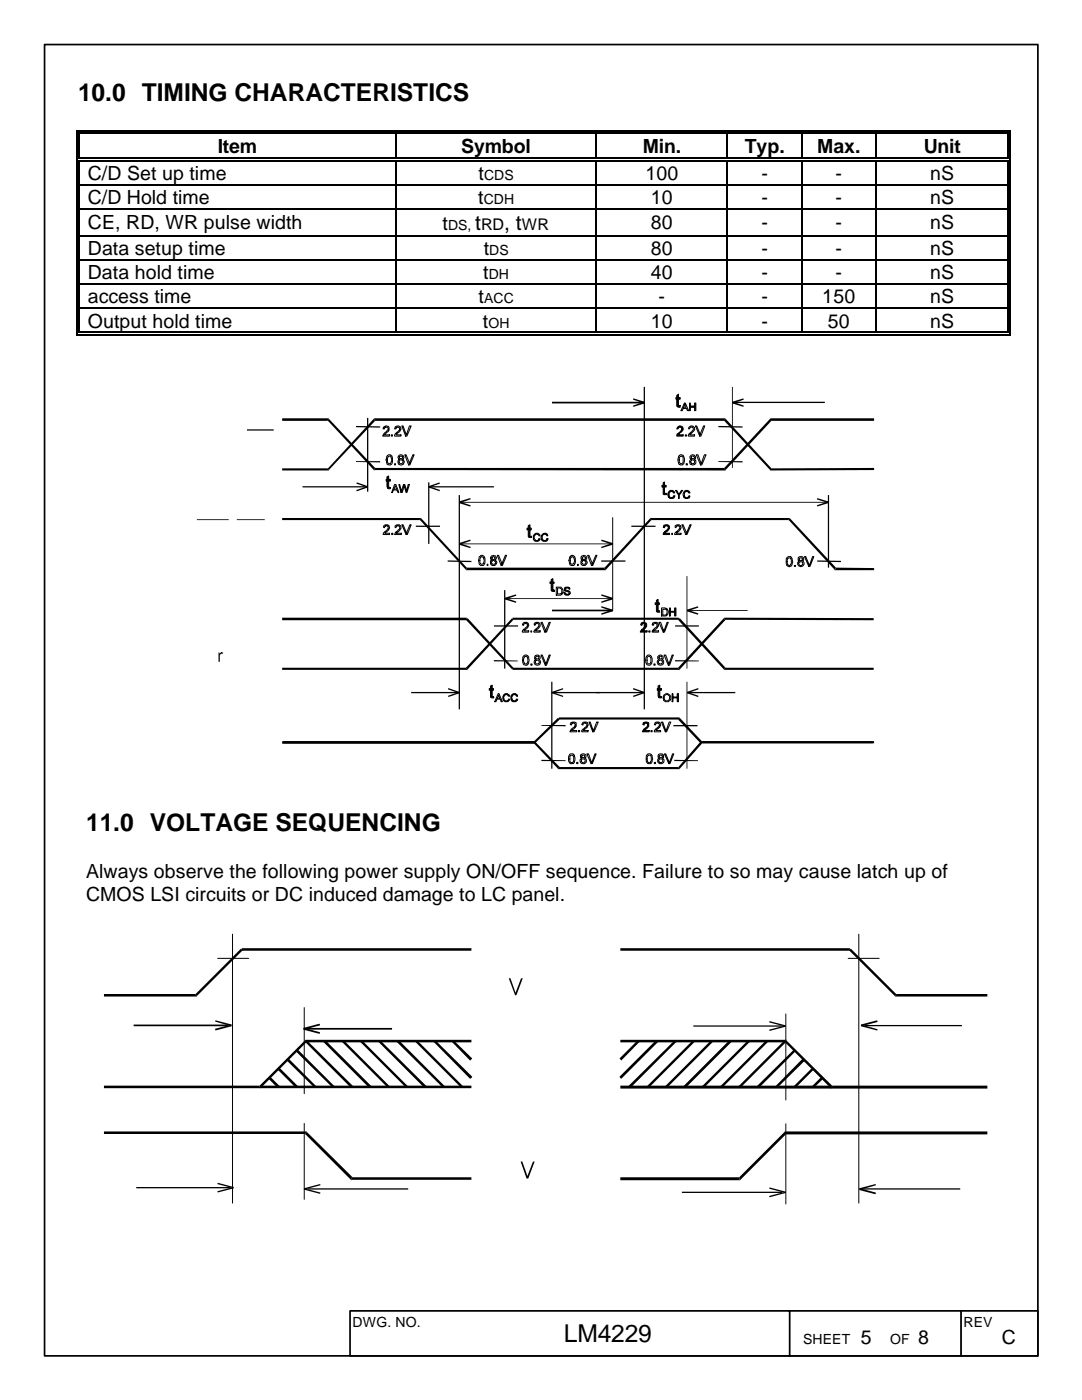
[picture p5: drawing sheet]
<svg xmlns="http://www.w3.org/2000/svg" width="216mm" height="279mm" viewBox="0 0 216 279" stroke-linecap="round" stroke-linejoin="round" font-family="sans-serif">
<path d="M8.9 8.9h198.2v261.7h-198.2z" fill="#fff" stroke="#000" stroke-width=".34"/>
<path d="M69.8 261.6h122" fill="none" stroke="#000" stroke-width=".34"/>
<g fill="#fff" stroke="#000" stroke-width=".34">
<path d="M86.4 262.9h58.5v6.4h-58.5z"/>
<path d="M157.5 261.6h34.4v9h-34.4z"/>
<path d="M69.8 261.6h87.8v9h-87.8z"/>
</g>
<path d="M86.4 262.9h69.8v6.3h-69.8z" fill="#fff"/>
<path d="M191.8 261.6h15.2" fill="none" stroke="#000" stroke-width=".34"/>
<path d="M191.8 261.6h15.3v9h-15.3z" fill="#fff" stroke="#000" stroke-width=".34"/>
<g fill="#fff">
<path d="M198.1 264.2h6.4v5.6h-6.4z"/>
<path d="M15.2 15.2h185.5v57.4h-185.5z"/>
</g>
<g fill="#000">
<path d="M15.2 26h.2v.8h-.2zM15.2 26h.7v.2h-.7zM15.2 31.5h.2v.8h-.2zM15.2 36.8h.2v.3h-.2zM15.7 26.5h.2v.3h-.2zM15.7 31.5h.2v.3h-.2zM15.7 32h.2v.3h-.2zM15.7 36.8h.2v.3h-.2zM78.9 26h.8v.2h-.8zM78.9 26.5h.8v.3h-.8zM78.9 31.5h.8v.3h-.8zM78.9 32h.8v.3h-.8z"/>
<path d="M78.9 36.8h.3v.3h-.3zM118.7 26h.8v.2h-.8zM118.7 26.5h.8v.3h-.8zM118.7 31.5h.8v.3h-.8zM118.7 32h.8v.3h-.8zM118.7 36.8h.3v.3h-.3zM145 26h.8v.2h-.8zM145 26.5h.8v.3h-.8zM145 31.5h.8v.3h-.8zM145 32h.8v.3h-.8zM145 36.8h.3v.3h-.3zM159.9 26h.7v.2h-.7z"/>
<path d="M159.9 26.5h.7v.3h-.7zM159.9 31.5h.7v.3h-.7zM159.9 32h.7v.3h-.7zM159.9 36.8h.2v.3h-.2zM174.6 26h.7v.2h-.7zM174.6 26.5h.7v.3h-.7zM174.6 31.5h.7v.3h-.7zM174.6 32h.7v.3h-.7zM174.6 36.8h.2v.3h-.2zM200.9 26h.8v.2h-.8zM200.9 26.5h.3v.3h-.3zM200.9 31.5h.3v.3h-.3z"/>
<path d="M200.9 32h.3v.3h-.3zM200.9 36.8h.3v.3h-.3zM201.4 26h.3v.8h-.3zM201.4 31.5h.3v.8h-.3zM201.4 36.8h.3v.3h-.3zM15.2 41.7h.2v.2h-.2zM15.2 46.9h.2v.3h-.2zM15.2 51.7h.2v.3h-.2zM15.2 56.6h.2v.2h-.2zM15.7 41.7h.2v.2h-.2zM15.7 46.9h.2v.3h-.2zM15.7 51.7h.2v.3h-.2z"/>
<path d="M15.7 56.6h.2v.2h-.2zM78.9 41.7h.3v.2h-.3zM78.9 46.9h.3v.3h-.3zM78.9 51.7h.3v.3h-.3zM78.9 56.6h.3v.2h-.3zM118.7 41.7h.3v.2h-.3zM118.7 46.9h.3v.3h-.3zM118.7 51.7h.3v.3h-.3zM118.7 56.6h.3v.2h-.3zM145 41.7h.3v.2h-.3zM145 46.9h.3v.3h-.3zM145 51.7h.3v.3h-.3z"/>
<path d="M145 56.6h.3v.2h-.3zM159.9 41.7h.2v.2h-.2zM159.9 46.9h.2v.3h-.2zM159.9 51.7h.2v.3h-.2zM159.9 56.6h.2v.2h-.2zM174.6 41.7h.2v.2h-.2zM174.6 46.9h.2v.3h-.2zM174.6 51.7h.2v.3h-.2zM174.6 56.6h.2v.2h-.2zM200.9 41.7h.3v.2h-.3zM200.9 46.9h.3v.3h-.3zM200.9 51.7h.3v.3h-.3z"/>
<path d="M200.9 56.6h.3v.2h-.3zM201.4 41.7h.3v.2h-.3zM201.4 46.9h.3v.3h-.3zM201.4 51.7h.3v.3h-.3zM201.4 56.6h.3v.2h-.3zM15.2 61.4h.2v.2h-.2zM15.2 66.2h.2v.8h-.2zM15.2 66.7h.7v.3h-.7zM15.7 61.4h.2v.2h-.2zM15.7 66.2h.2v.3h-.2zM78.9 61.4h.3v.2h-.3zM78.9 66.2h.8v.3h-.8z"/>
<path d="M78.9 66.7h.8v.3h-.8zM118.7 61.4h.3v.2h-.3zM118.7 66.2h.8v.3h-.8zM118.7 66.7h.8v.3h-.8zM145 61.4h.3v.2h-.3zM145 66.2h.8v.3h-.8zM145 66.7h.8v.3h-.8zM159.9 61.4h.2v.2h-.2zM159.9 66.2h.7v.3h-.7zM159.9 66.7h.7v.3h-.7zM174.6 61.4h.2v.2h-.2zM174.6 66.2h.7v.3h-.7z"/>
<path d="M174.6 66.7h.7v.3h-.7zM200.9 61.4h.3v.2h-.3zM200.9 66.7h.8v.3h-.8zM200.9 66.2h.3v.3h-.3zM201.4 61.4h.3v.2h-.3zM201.4 66.2h.3v.8h-.3z"/>
</g>
<g fill="none" stroke="#000" stroke-width=".25">
<path d="M15.3 26.8v4.7M15.3 32.3v4.5M15.3 37.1v4.6M15.8 26.8v4.7M15.8 32.3v4.5M15.8 37.1v4.6M15.9 26.1h63M15.9 26.6h63M15.9 31.6h63M15.9 32.1h63M15.9 37h63M79 26.8v4.7"/>
<path d="M79 32.3v4.5M79 37.1v4.6M79.2 37h39.5M79.7 26.1h39M79.7 26.6h39M79.7 31.6h39M79.7 32.1h39M118.8 26.8v4.7M118.8 32.3v4.5M118.8 37.1v4.6M119 37h26M119.5 26.1h25.5"/>
<path d="M119.5 26.6h25.5M119.5 31.6h25.5M119.5 32.1h25.5M145.2 26.8v4.7M145.2 32.3v4.5M145.2 37.1v4.6M145.3 37h14.6M145.8 26.1h14.1M145.8 26.6h14.1M145.8 31.6h14.1M145.8 32.1h14.1M160 26.8v4.7"/>
<path d="M160 32.3v4.5M160 37.1v4.6M160.1 37h14.5M160.6 26.1h14M160.6 26.6h14M160.6 31.6h14M160.6 32.1h14M174.7 26.8v4.7M174.7 32.3v4.5M174.7 37.1v4.6M174.8 37h26.1M175.3 26.1h25.6"/>
<path d="M175.3 26.6h25.6M175.3 31.6h25.6M175.3 32.1h25.6M201 26.8v4.7M201 32.3v4.5M201 37.1v4.6M201.5 26.8v4.7M201.5 32.3v4.5M201.5 37.1v4.6M15.3 41.9v5M15.3 47.2v4.5M15.3 52v4.6"/>
<path d="M15.3 56.8v4.6M15.8 41.9v5M15.8 47.2v4.5M15.8 52v4.6M15.8 56.8v4.6M15.9 41.8h63M15.9 47h63M15.9 51.9h63M15.9 56.7h63M79 41.9v5M79 47.2v4.5M79 52v4.6"/>
<path d="M79 56.8v4.6M79.2 41.8h39.5M79.2 47h39.5M79.2 51.9h39.5M79.2 56.7h39.5M118.8 41.9v5M118.8 47.2v4.5M118.8 52v4.6M118.8 56.8v4.6M119 41.8h26M119 47h26M119 51.9h26"/>
<path d="M119 56.7h26M145.2 41.9v5M145.2 47.2v4.5M145.2 52v4.6M145.2 56.8v4.6M145.3 41.8h14.6M145.3 47h14.6M145.3 51.9h14.6M145.3 56.7h14.6M160 41.9v5M160 47.2v4.5M160 52v4.6"/>
<path d="M160 56.8v4.6M160.1 41.8h14.5M160.1 47h14.5M160.1 51.9h14.5M160.1 56.7h14.5M174.7 41.9v5M174.7 47.2v4.5M174.7 52v4.6M174.7 56.8v4.6M174.8 41.8h26.1M174.8 47h26.1M174.8 51.9h26.1"/>
<path d="M174.8 56.7h26.1M201 41.9v5M201 47.2v4.5M201 52v4.6M201 56.8v4.6M201.5 41.9v5M201.5 47.2v4.5M201.5 52v4.6M201.5 56.8v4.6M15.3 61.6v4.6M15.8 61.6v4.6M15.9 61.5h63"/>
<path d="M15.9 66.3h63M15.9 66.8h63M79 61.6v4.6M79.2 61.5h39.5M79.7 66.3h39M79.7 66.8h39M118.8 61.6v4.6M119 61.5h26M119.5 66.3h25.5M119.5 66.8h25.5M145.2 61.6v4.6M145.3 61.5h14.6"/>
<path d="M145.8 66.3h14.1M145.8 66.8h14.1M160 61.6v4.6M160.1 61.5h14.5M160.6 66.3h14M160.6 66.8h14M174.7 61.6v4.6M174.8 61.5h26.1M175.3 66.3h25.6M175.3 66.8h25.6M201 61.6v4.6M201.5 61.6v4.6"/>
</g>
<g fill="#fff">
<path d="M182.9 264.2h5.1v5h-5.1z"/>
<path d="M171.4 264.2h5.1v5h-5.1z"/>
</g>
<g fill="#000">
<path d="M49.3 85.7h5.3v.2h-5.3zM60.4 97h12.9v.3h-12.9zM56.3 93.5h9.1v.1l.2 .3h-9.3zM56.3 83.5l9.3 .1-.2-.1h.2l-.2 .4v.1h-9.1zM73.2 83.4h.3v14.7h-.3zM65.6 83.6l9.3 9.9-.1-.1v.4h-.2h.2h-.2l-9.2-9.9zM74.6 83.5h.2v.5l.1-.1-9.3 9.9-.2-.2 9.4-10.1zM71 85l4.9 .1v.2h-4.9zM71 92h4.9v.3l-4.9-.1zM85.5 97h13.1v.3h-13.1zM110.2 80.2h18.3v.3h-18.3zM74.8 93.4h69.8l-.2 .1 .4 .3h-70z"/>
<path d="M74.8 83.5l70 .1-.2-.1 .2 .1-.4 .3 .2 .1h-69.8zM146 77.2h.2v16.2h-.2zM143.3 92h4.9v.3l-4.9-.1zM143.3 85l4.9 .1v.2h-4.9zM153.7 83.6l.1-.1v.5l.2-.1-9.2 9.9-.4-.3 9.4-10zM144.8 83.6l9.2 10-.2-.1v.4l-9.4-10zM146.1 80.2h18.5v.2h-18.5zM153.8 83.5h20.6v.5h-20.6zM153.8 93.5l20.6-.1v.4l-20.6 .1zM39.3 103.6h6.3v.2h-6.3zM47.2 103.6h5.6v.2h-5.6zM56.3 103.4l27.8 .1-.2-.1 .2 .1-.4 .2 .2 .1h-27.6z"/>
<path d="M85.4 96.3h.3v12.2h-.3zM83 104.9h4.8v.3h-4.8zM83.7 103.7l.4-.2 9.1 9.9-.2-.1v.5zM89.3 111.8l4.8 .1v.3l-4.8-.1zM93 113.3h27.7l-.1 .1 .3 .3-27.9 .1zM91.7 108.5h30.6v.1h-30.6zM100.8 119.4h21.5v.1h-21.5zM120 111.8h4.8v.3h-4.8zM129.7 103.5l.2-.1v.4l.1-.1-9.1 10-.3-.3 9.3-10zM126 104.9h4.8v.3h-4.8zM129.9 103.4l27.7 .1-.1-.1 .1 .1-.3 .2 .2 .1h-27.6zM165.2 98.8h.2v14.5h-.2z"/>
<path d="M91.7 100.2h73.6v.1h-73.6zM157.3 103.7l.3-.2 9.3 9.9-.2-.1v.5h-.2h.2zM163.1 111.8l4.7 .1v.3l-4.7-.1zM166.7 113.3l7.7 .1v.4h-7.7zM56.3 123.3h36.8v.5h-36.8zM82 138.1h9.7v.2h-9.7zM56.3 133.3h36.8h-.1l.3 .3-37 .1zM93.3 123.4l9.1 9.9-.2 .3-9.2-9.9zM100.6 117.8h.2v15.6h-.2zM102.2 123.4l.2 .3-9.1 9.9-.3-.3zM98.6 131.7l4.7 .1v.2h-4.7zM98.6 124.8h4.8v.3h-4.8z"/>
<path d="M110.2 121.7h12.1v.3h-12.1zM119 138.1h9.5v.2h-9.5zM110.2 138.1h9.5v.2h-9.5zM102.3 133.3h33.2h-.2l.3 .3-33.3 .1zM102.3 123.3h33.2v.4h-33.2zM137 115h.2v18.4h-.2zM134.7 124.8h4.7v.3h-4.7zM134.7 131.7l4.7 .1v.2h-4.7zM144.4 123.4l.2-.1v.4h.2l-9.2 9.9-.3-.3 9.3-10zM135.3 123.7l.3-.3 9.2 9.9h-.2v.4zM137.1 138.1h9.6v.2h-9.6zM137.1 121.8h12.1v.1h-12.1z"/>
<path d="M144.6 123.3l29.7 .1v.4l-29.7-.1zM144.6 133.3h29.7v.4h-29.7zM91.5 98.8h.3v42.8h-.3zM56.3 147.9h50.4l-.2 .1 .3 .4h-50.5zM56.6 147.9l50.2 .1-.1-.1 .1 .1-.3 .3h.2h-50.1zM110 136.1h.2v17.3h-.2zM106.8 148l4.9 5.1h-.2v.4l-5-5.2zM106.5 148l4.8-4.7 .4 .3-4.9 4.7zM108 144.7h4.9v.2h-4.9zM108 151.6l4.9 .1v.2h-4.9zM128.4 77.2h.3v64.4h-.3zM111.5 153.1h24l-.2 .1 .3 .2-24.1 .1z"/>
<path d="M111.5 143.2l24.1 .1-.1-.1 .1 .1-.3 .3h.2h-24zM137 136.1h.2v17.3h-.2zM134.4 144.7h4.8v.2h-4.8zM134.5 151.6l4.8 .1v.2h-4.8zM139.8 148l.2-.1v.4h.1l-4.5 5.1-.3-.2 4.7-5.3zM135.3 143.6l.3-.3 4.5 4.7-.1-.1v.4h-.2h.2h-.2zM140 147.9h34.2v.4h-34.2zM140 147.9h34.4v.4h-34.4zM20.7 198.4h18.4l-.2 .1 .4 .3-18.6 .1zM38.9 198.5l9.2-9.2 .3 .4-9.1 9.1zM48.3 189.2h45.8v.5h-45.8zM123.8 189.2h45.8v.5h-45.8z"/>
<path d="M169.4 189.7l.4-.4 9.1 9.2-.3 .3zM178.7 198.4h18.3v.5h-18.4l.3-.4zM26.7 204.5h18.8v.3h-18.8zM20.7 216.7h31.2h-.2l.4 .4-31.4 .1zM53.9 214.9l1.9 1.8-.4 .4-1.8-1.8zM55.4 213.4l.4-.3 3.6 3.6-.4 .4zM60.9 207.6l.1-.1v.5l.2-.1-9.1 9.2-.4-.4 9.3-9.2zM57.6 211.2l5.5 5.5-.4 .4-5.5-5.4zM59 209.8l.4-.3 7.3 7.2-.3 .4zM60.9 207.9l.3-.3 9.2 9.1-.4 .4zM64.5 207.9l.4-.3 9.2 9.1-.4 .4zM68.6 207.6l9.1 9.1-.3 .4-9.2-9.2z"/>
<path d="M61.2 205.1h17v.4h-17zM71.9 207.9l.3-.3 9.2 9.1-.4 .4zM75.9 207.6l9.2 9.1-.4 .4-9.2-9.2zM79.2 207.9l.4-.3 9.1 9.1-.3 .4zM83.2 207.6l9.2 9.1-.4 .4-9.1-9.2zM61 207.5h33.1v.5h-33.1zM51.9 216.7h42.2v.5h-42.2zM86.5 207.9l.4-.3 7.3 7.3-.1 .2-.3 .2zM90.5 207.6l3.7 3.6-.4 .5-3.6-3.8zM123.8 207.5h32.9v.5h-32.9zM123.8 216.7h42.1v.6h-42.1zM123.6 214.9l7.3-7.3 .4 .3-7.3 7.4z"/>
<path d="M123.6 211.2l3.7-3.6 .3 .3-3.6 3.8zM125.4 216.7l9.2-9.1 .4 .3-9.2 9.2zM129.1 216.7l9.2-9.1 .3 .3-9.1 9.2zM141.9 207.6l.3 .3-9.1 9.2-.3-.4zM145.5 207.6l.5 .3-9.2 9.2-.2-.2-.2-.2zM138.3 204.6h17.7v.3h-17.7zM149.3 207.6l.3 .3-9.1 9.2-.4-.4zM143.8 216.7l9.1-9.1 .3 .3-9.1 9.2zM147.4 216.7l9.1-9.1 .4 .3-9.2 9.2zM151 216.7l7.4-7.2 .3 .3-7.2 7.3zM160.2 211.2l.4 .5-5.5 5.4-.3-.4zM156.7 207.5h.2h-.2l9.4 9.2-.4 .4-9.2-9.2 .2 .1z"/>
<path d="M162.1 213.1l.3 .3-3.7 3.7-.3-.4zM162.1 216.7l1.8-1.8 .4 .4-1.9 1.8zM165.9 216.7h31.1v.6h-31.1l-.2-.2 .2 .2-.2-.2 .4-.4zM172.6 204.6h19.3v.2h-19.3zM27.2 236.9h18.8v.3h-18.8zM20.7 225.8l40.5 .1-.2-.1h.2l-.3 .5h.1h-40.3zM61.2 225.9l9.2 9.1-.2-.1v.6h-.2h.2h-.2l-9.1-9.2zM61.4 237.2h20v.2h-20zM70.2 234.9h23.9v.6h-23.9zM123.8 234.9h23.8v.6h-23.8zM136.1 237.8h19.9v.3h-19.9zM147.4 235l9.1-9.1 .4 .4-9.2 9.2h-.1h.1h-.1v-.6z"/>
<path d="M156.6 225.8l-.1 .1 40.5-.1v.6h-40.3l.2-.1-.4-.4zM172.2 237.2h19.4v.2h-19.4z"/>
</g>
<g fill="none" stroke="#000" stroke-width=".2">
<path d="M135 78.9l.4-.2v.6h.3v.4h-.3v1.2h.3v.4l-.6-.1-.1-.2v-1.3h-.1zM76.5 85.3a.64 .64 0 0 1 1.1 0v.7l-.9 .8h1v.2h-1.3l.1-.4 1-.9-.3-.4h-.3l-.2 .3h-.2zM77.2 95.2l.4-.2v.7h.3v.3h-.3v1.2l.3 .1v.2h-.6l-.1-1.5h-.2zM77.2 91l.4-.2a.74 .74 0 0 1 .7 .6v.8a.61 .61 0 0 1-.7 .6 .61 .61 0 0 1-.5-.8l-.1-.4zM77.4 91.2l.2-.2a.93 .93 0 0 1 .3 1.5h-.3l-.3-.2zM78.1 86.8h.2v.2h-.2zM78.7 92.5h.2v.3h-.2zM78.7 96.7h.3l.6 1.6h-.2l-.2-.5h-.7l-.2 .5h-.2zM78.8 96.9l.4 .7h-.6zM78.8 85.3a.63 .63 0 0 1 .9-.3 .63 .63 0 0 1 .2 .9l-.8 .9h.9v.2h-1.3l.1-.4 1-.8-.1-.5a.43 .43 0 0 0-.7 .3h-.3zM79.5 91a.54 .54 0 0 1 .9-.2 .54 .54 0 0 1-.1 .9l.2 .1a.71 .71 0 0 1-.3 1l-.7-.2-.1-.7 .2-.2h.2a.51 .51 0 0 1-.3-.7zM79.6 96.7h.2l.3 1.3 .4-1.3h.3l.3 1.3 .3-1.3h.3l-.5 1.6h-.2l-.3-1.4-.4 1.4h-.3z"/>
<path d="M79.7 91.2l.1-.2h.4l.1 .4-.5 .1-.1-.1zM79.8 91.8h.4l.2 .2v.4l-.2 .1h-.4l-.1-.1-.1-.3zM80.2 85h.2l.7 1.8 .6-1.8h.3l-.8 2h-.3zM80.8 90.8h.2l.7 1.7 .7-1.7h.2l-.8 2h-.3zM132.3 96.4l.3-.2v.7h.3v.3h-.3v1.2l.3 .1 .1 .2-.7-.1v-1.4h-.2v-.3h.2zM133.4 98.1l.4-.2h.4l.4 .4-.2 .1a.42 .42 0 0 0-.7-.2l-.2 .2v.7l.3 .2h.3l.4-.3h.2l-.2 .4-.8 .1-.4-.3v-.7zM134.8 97.9h.2l.5 .7 .5-.7h.2l-.6 .9v.7h-.2v-.7zM135.1 85.3l.3-.2a.61 .61 0 0 1 .8 .1 .61 .61 0 0 1 0 .7l-.8 .9h.9v.2h-1.3l.1-.4 .5-.3a.8 .8 0 0 0 .4-1 .43 .43 0 0 0-.7 .3h-.3zM135.5 90.9a.66 .66 0 0 1 1 .3l.1 .9a.64 .64 0 0 1-.7 .7 .64 .64 0 0 1-.6-.7zM135.6 91.2l.4-.2 .3 .3v1l-.2 .2h-.3l-.2-.2zM136.5 98.1l.3-.2h.4l.5 .4-.3 .1a.39 .39 0 0 0-.3-.4 .39 .39 0 0 0-.4 .3l-.1 .8 .2 .2h.4l.5-.3-.2 .4-.8 .1-.3-.3-.1-.7zM136.6 80.4h.1l.7 1.6h-.2l-.2-.5h-.7l-.2 .5h-.2z"/>
<path d="M136.7 80.6l.2 .7h-.5zM136.7 86.8h.3v.2h-.3zM136.9 92.5h.3v.3h-.3zM137.4 85.3l.4-.3h.4l.4 .3a1.21 1.21 0 0 1-.8 1.2l-.1 .3h.9v.2h-1.3l.2-.5 .8-.7v-.4l-.1-.1h-.4l-.2 .3h-.2zM137.6 80.4h.2v.6h.8v-.6h.3v1.6h-.3v-.7h-.8v.7h-.2zM137.7 91.1l.4-.3h.5l.2 .3v.4l-.3 .2 .4 .2v.5a.66 .66 0 0 1-1.1 .3 .66 .66 0 0 1 .1-1.1l-.2-.2zM137.9 91.1a.43 .43 0 0 1 .7 .3l-.2 .1h-.4zM137.9 91.9l.4-.1 .3 .1v.5l-.2 .1h-.4l-.2-.2zM138.8 85h.2l.7 1.8 .7-1.8h.2l-.7 2h-.3zM138.9 90.8h.4l.7 1.7 .5-1.7h.4l-.9 2h-.2zM76.7 104.8l.7-.1a.63 .63 0 0 1 .2 1l-.8 .7h.9v.3h-1.2v-.4l.9-.8a.38 .38 0 0 0-.1-.4 .38 .38 0 0 0-.4-.1l-.2 .3-.2-.1zM78.1 106.4h.3v.3h-.3z"/>
<path d="M79 104.8l.7-.1 .2 .2 .1 .6-.9 .9h1v.3h-1.4l.2-.4 .9-.8v-.4a.42 .42 0 0 0-.5-.2 .42 .42 0 0 0-.3 .4l-.2-.1zM80.2 104.7h.2l.7 1.8 .7-1.8h.2l-.7 2h-.3zM95.8 110.9h.1a.59 .59 0 0 1 .9 .5v1l-.2 .3-.2 .2h-.5l-.2-.3a1.8 1.8 0 0 1 0-1.5zM95.8 111.3a.38 .38 0 0 1 .4-.2 .38 .38 0 0 1 .3 .2v.9a.42 .42 0 0 1-.2 .4 .42 .42 0 0 1-.5-.1zM97.2 112.6h.2v.3h-.2zM98 111.1a.66 .66 0 0 1 1.1 .3l-.4 .4a.59 .59 0 0 1 .4 .7l-.4 .4h-.5l-.2-.2-.1-.8 .3-.1a.43 .43 0 0 1-.2-.7zM98.1 111.3a.41 .41 0 0 1 .7 0v.2a.37 .37 0 0 1-.4 .2 .37 .37 0 0 1-.3-.4zM98.1 112a.45 .45 0 0 1 .8 .1v.3l-.2 .2h-.5l-.2-.2zM99.2 110.8h.3l.7 1.8 .6-1.8h.3l-.9 2.1h-.2zM105.4 104.9l.3-.2v.7h.3v.3h-.3v1.2l.3 .1 .1 .3h-.5l-.2-.2v-1.4h-.2v-.3h.2zM106.5 106.8l.4-.4h.5l.4 .5h-.3a.5 .5 0 0 0-.5-.2 .5 .5 0 0 0-.4 .3l.2 .8 .5 .1 .2-.4h.3l-.1 .3-.3 .2h-.6l-.4-.3zM108.4 106.5l.6-.1 .3 .4-.2 .1a.51 .51 0 0 0-.6-.2l-.3 .2v.6l.3 .4h.4l.2-.4h.3l-.3 .4-.7 .1a.89 .89 0 0 1 0-1.5z"/>
<path d="M110 115.7l.3-.2v.7h.3v.2h-.3v1.3l.3 .1 .1 .2h-.5l-.2-.1v-1.5h-.3v-.2h.3zM111 117.2h.9a.93 .93 0 0 1 .3 1.3l-.4 .3h-.8zM111.3 117.3h.5l.2 .2 .1 .8-.2 .2h-.6zM112.7 117.3l.8-.1 .2 .1v.3l-.4-.3-.5 .2 .1 .3 .3 .1a.49 .49 0 0 1 .5 .3 .49 .49 0 0 1-.2 .6l-.7-.1-.3-.5h.3v.2a.42 .42 0 0 0 .5 .2 .42 .42 0 0 0 .2-.4l-.9-.4zM113.9 110.9h.1a.59 .59 0 0 1 .8 .5v1l-.2 .3-.1 .2h-.5a1.05 1.05 0 0 1-.4-1.3zM113.9 111.3a.38 .38 0 0 1 .3-.2 .38 .38 0 0 1 .4 .2v.9a.42 .42 0 0 1-.3 .4 .42 .42 0 0 1-.4-.1zM115.2 112.6h.2v.3h-.2zM116 111.1a.66 .66 0 0 1 1.1 .3l-.3 .4a.59 .59 0 0 1 .3 .7l-.3 .4h-.6l-.2-.2-.1-.7 .3-.2a.51 .51 0 0 1-.2-.7zM116.2 111.3a.41 .41 0 0 1 .6 0v.2a.37 .37 0 0 1-.4 .2 .37 .37 0 0 1-.2-.4zM116.2 111.9l.4-.1 .3 .3v.3l-.1 .2h-.5a.38 .38 0 0 1-.2-.3 .38 .38 0 0 1 .1-.4zM117.3 110.8h.2l.7 1.8 .7-1.8h.2l-.8 2.1h-.3zM122.3 103.3v18.5"/>
<path d="M131 119.8l.3-.2v.7h.3v.4h-.3v1.2h.3l.1 .3h-.6l-.1-.2v-1.3h-.3v-.4h.3zM132.4 104.9l.9-.2a.89 .89 0 0 1 .2 1 .89 .89 0 0 1-.7 .6l-.1 .1h.9v.3h-1.3v-.3l.3-.3a1.1 1.1 0 0 0 .7-.9l-.4-.3-.3 .3v.1l-.3-.1zM134 106.4h.2v.3h-.2zM134.7 105l.3-.3h.6a.63 .63 0 0 1 .1 1l-.7 .7h.9v.3h-1.3l.1-.4 .9-.8a.38 .38 0 0 0-.1-.4 .38 .38 0 0 0-.5-.1l-.1 .3-.2-.1zM136.1 104.7h.2l.7 1.8 .7-1.8h.2l-.8 2h-.3zM157 111.3l.3-.2h.4a1.32 1.32 0 0 1 0 1.9h-.1a.55 .55 0 0 1-.7-.5zM157.1 111.5l.2-.2h.3l.2 .2 .1 .9a.45 .45 0 0 1-.8 .3zM158.5 112.9h.2v.1h-.2zM159.3 111.2h.9l.2 .1v.5l-.3 .1 .2 .1a.65 .65 0 0 1 0 .8 .65 .65 0 0 1-.8 .2l-.3-.3v-.5l.3-.3-.2-.1zM159.3 112.4l.3-.3h.3l.2 .1 .1 .4-.3 .3h-.3zM159.4 111.5l.2-.2h.4l.1 .5h-.5zM160.5 111.1h.3l.7 1.8 .6-1.8h.3l-.8 1.9h-.2z"/>
<path d="M97.9 136.9l.3-.2v.7h.3v.4h-.3v1.2h.3l.1 .3h-.6l-.1-.2v-1.3h-.3v-.4h.3zM99.4 138.4h.2l.6 1.6h-.2l-.2-.5h-.7l-.1 .5h-.3zM99.5 138.7l.2 .7h-.5zM100.5 138.7l.3-.3h.5l.4 .5h-.3a.48 .48 0 0 0-.5-.3 .48 .48 0 0 0-.4 .5l.1 .5 .2 .3h.4l.5-.4-.2 .5h-.7l-.4-.2-.1-.8zM102 138.8l.4-.4h.5l.4 .5h-.3a.5 .5 0 0 0-.7-.2 .5 .5 0 0 0-.1 .7l.1 .4 .1 .1 .6-.1v-.3l.3 .1-.4 .4h-.7l-.3-.5zM104.3 124.5l.3-.3h.6a.74 .74 0 0 1 .3 .8 .74 .74 0 0 1-.6 .6l-.3 .3h.9v.3h-1.3v-.3l.3-.3a1.1 1.1 0 0 0 .7-1l-.4-.2-.3 .2v.2l-.3-.1zM104.5 130.9a.72 .72 0 0 1 .9 .1 1.75 1.75 0 0 1-.2 1.8h-.4a1.23 1.23 0 0 1-.4-1.7zM104.6 131.1l.1-.1h.4l.2 .3-.1 1-.1 .2-.5-.1a1.21 1.21 0 0 1 0-1.3zM105.9 132.5h.3v.3h-.3zM105.9 125.9h.2v.3h-.2zM106.6 124.5l.3-.3h.5l.3 .2 .1 .6-1 .9h1v.3h-1.3l.2-.5 .8-.8v-.3l-.2-.2-.4 .1-.1 .3-.2-.1zM106.8 130.8l.6-.1 .4 .4v.3l-.3 .2a.66 .66 0 0 1 .1 1.1 .66 .66 0 0 1-1-.4v-.4l.2-.2h.1l-.2-.2v-.4z"/>
<path d="M106.9 131.1l.5-.1 .1 .4-.5 .1-.2-.2zM106.9 131.8l.5-.1 .2 .3v.3l-.6 .2-.2-.3zM107.9 130.7h.3l.7 1.8 .7-1.8h.2l-.7 2.1h-.3zM107.9 124.2h.3l.7 1.8 .7-1.8h.2l-.7 2h-.4zM127.9 124.4l.3-.2h.5l.2 .2a1.05 1.05 0 0 1-.5 1.3l-.3 .2h1v.3h-1.3l.2-.6 .8-.6-.1-.5-.3-.1-.3 .1v.3l-.3-.1zM129 130.9a.66 .66 0 0 1 .7-.1 .66 .66 0 0 1 .4 .6l-.1 1-.3 .4a.65 .65 0 0 1-.8-.6v-.9zM129.1 131.2l.3-.2h.2l.3 .3v.9l-.3 .3h-.2l-.3-.3zM129.5 125.9h.2v.3h-.2zM130.2 124.4l.9-.2a.89 .89 0 0 1 .2 .9 .89 .89 0 0 1-.7 .6l-.2 .2h1v.3h-1.3v-.3l.4-.3a.89 .89 0 0 0 .6-1.1 .42 .42 0 0 0-.7 0v.3l-.3-.1zM130.5 132.5h.2v.3h-.2zM131.2 131.1l.5-.4h.2l.4 .4v.4l-.2 .2h.2l.1 .6a.63 .63 0 0 1-1 .4 .63 .63 0 0 1 .1-1l-.3-.3zM131.3 136.9l.4-.2v.7h.3v.4h-.3v1.1l.3 .1v.3h-.5l-.2-.4v-1.1h-.2z"/>
<path d="M131.5 131.1l.5-.1 .1 .4-.5 .1zM131.5 131.8l.4-.1 .3 .2v.4l-.2 .2h-.4l-.2-.2zM131.5 124.2h.3l.6 1.8 .7-1.8h.2l-.7 2h-.3zM132 121.3h.8l.4 .3a.88 .88 0 0 1-.2 1.3h-1zM132.2 121.6l.8 .1 .1 .8-.3 .3h-.6zM132.4 138.8a.82 .82 0 0 1 1.3 0 .82 .82 0 0 1-.4 1.2h-.5a1.04 1.04 0 0 1-.4-1.1zM132.5 130.7h.3l.6 1.8 .7-1.8h.3l-.8 2.1h-.3zM132.6 138.9a.66 .66 0 0 1 1 0v.6l-.3 .4h-.5l-.3-.5zM133.6 121.3h.2v.7h.8v-.7h.3v1.6h-.3v-.7h-.8v.7h-.2zM134.1 138.4h.2v.7h.8v-.7h.3v1.6h-.3v-.7h-.8v.7h-.2zM113.6 150.6l.2-.1h.6l.3 .6-.1 1.1-.2 .2h-.6a1.28 1.28 0 0 1-.2-1.7zM113.7 150.9l.5-.2 .3 .3v.9l-.4 .3-.4-.2z"/>
<path d="M113.9 144.3l.3-.2 .8 .2v.6l-1 .9h1.1v.2h-1.4l.3-.5 .4-.3a.59 .59 0 0 0 .3-.8 .41 .41 0 0 0-.7 0v.3l-.2-.1zM115.1 152.1h.2v.3h-.2zM115.4 145.8h.3v.2h-.3zM116 150.5h.6l.3 .2v.4l-.2 .2 .3 .3v.5l-.3 .3h-.5l-.5-.4v-.4l.4-.3-.3-.2v-.4zM116 151.6l.2-.1h.4l.2 .1-.1 .5a.4 .4 0 0 1-.5 0 .4 .4 0 0 1-.2-.5zM116.1 150.8l.5-.1 .1 .4h-.6zM116.2 144.4l.3-.3 .6 .1a.82 .82 0 0 1-.3 1.3l-.4 .3h.9v.2h-1.2v-.2l.2-.3a1.1 1.1 0 0 0 .8-1l-.4-.2-.4 .2v.2l-.2-.1zM117.1 150.5h.3l.6 1.7 .7-1.7h.3l-.8 1.9h-.3zM117.5 144.1h.3l.6 1.7 .6-1.7h.4l-.9 1.9h-.2zM128.4 144.2l.7-.1 .4 .2v.6l-1 .9h1v.2h-1.3l.2-.5 .5-.3a.59 .59 0 0 0 .3-.8 .41 .41 0 0 0-.7 0v.3l-.2-.1zM129 150.7l.3-.2h.5a1.32 1.32 0 0 1 0 1.9h-.5l-.3-.3zM129.2 150.9l.2-.2h.3l.2 .2 .1 .9a.45 .45 0 0 1-.8 .3z"/>
<path d="M129.9 145.8h.2v.2h-.2zM130.6 152.1h.2v.3h-.2zM130.7 144.2h.9a.82 .82 0 0 1-.4 1.3l-.3 .3h.9v.2h-1.2v-.2l.2-.3a1.1 1.1 0 0 0 .8-1l-.5-.2-.3 .2v.2l-.2-.1zM131.4 150.5h.7l.3 .2v.4l-.2 .2 .3 .3v.4l-.4 .4h-.5l-.4-.3v-.5l.4-.3-.3-.2zM131.4 151.7l.3-.2h.4a.43 .43 0 0 1-.1 .7 .43 .43 0 0 1-.6-.5zM131.5 150.9l.2-.2h.4l.1 .4a.43 .43 0 0 1-.7-.2zM132 144.1h.2l.6 1.7 .7-1.7h.4l-.9 1.9h-.2zM132.6 150.5h.2l.7 1.7 .7-1.7h.3l-.8 1.9h-.3zM43.4 191.3h6.2M46.4 186.4v53.7M169.2 191.3h6.2M171.4 186.4v53.7"/>
<path d="M60.7 201.1v17.2M156.8 202.4v17.1M60.7 224.2v15.2M156.8 224.3v16"/>
</g>
<g fill="#000">
<path d="M126.3 79.6l.1-.1 2.2 .7-.1 .3-2.2-.7z" fill-rule="evenodd"/>
<path d="M146.1 80.2l2.2-.7 .1 .3-2.2 .7z" fill-rule="evenodd"/>
<path d="M71.2 96.3l2.2 .7-.1 .3-2.2-.8z" fill-rule="evenodd"/>
<path d="M71.1 97.8l2.2-.8 .1 .3-2.2 .7z" fill-rule="evenodd"/>
<path d="M77.2 95.2l.4-.2v.7h.3v.3h-.3v1.2l.3 .1v.2h-.6l-.1-1.5h-.2z" fill-rule="evenodd"/>
<path d="M85.6 97l2.2 .8-.1 .2-2.2-.7z" fill-rule="evenodd"/>
<path d="M85.5 97l2.2-.7 .1 .2-2.2 .8z" fill-rule="evenodd"/>
<path d="M91.6 100.1l2.2-.7 .1 .1v.2l-2.2 .7z" fill-rule="evenodd"/>
<path d="M126.3 80.9l2.2-.7 .1 .3-2.2 .7z" fill-rule="evenodd"/>
<path d="M132.3 96.4l.3-.2v.7h.3v.3h-.3v1.2l.3 .1 .1 .2-.7-.1v-1.4h-.2v-.3h.2z" fill-rule="evenodd"/>
<path d="M133.4 98.1l.4-.2h.4l.4 .4-.2 .1a.42 .42 0 0 0-.7-.2l-.2 .2v.7l.3 .2h.3l.4-.3h.2l-.2 .4-.8 .1-.4-.3v-.7z" fill-rule="evenodd"/>
<path d="M135 78.9l.4-.2v.6h.3v.4h-.3v1.2h.3v.4l-.6-.1-.1-.2v-1.3h-.1z" fill-rule="evenodd"/>
<path d="M135.1 85.3l.3-.2a.61 .61 0 0 1 .8 .1 .61 .61 0 0 1 0 .7l-.8 .9h.9v.2h-1.3l.1-.4 .5-.3a.8 .8 0 0 0 .4-1 .43 .43 0 0 0-.7 .3h-.3z" fill-rule="evenodd"/>
<path d="M137.6 80.4h.2v.6h.8v-.6h.3v1.6h-.3v-.7h-.8v.7h-.2z" fill-rule="evenodd"/>
<path d="M146.2 80.2l2.2 .7-.1 .3-2.2-.7z" fill-rule="evenodd"/>
<path d="M163.1 99.4l2.2 .7v.3l-2.3-.7z" fill-rule="evenodd"/>
<path d="M91.7 100.1l2.2 .7v.2l-.1 .1-2.2-.7z" fill-rule="evenodd"/>
<path d="M91.7 108.4l2.2 .7v.2l-.1 .1-2.2-.7z" fill-rule="evenodd"/>
<path d="M91.6 108.4l2.2-.7 .1 .1v.1l-2.2 .8z" fill-rule="evenodd"/>
<path d="M100.8 119.3l2.2-.7v.3l-2.2 .7z" fill-rule="evenodd"/>
<path d="M105.4 104.9l.3-.2v.7h.3v.3h-.3v1.2l.3 .1 .1 .3h-.5l-.2-.2v-1.4h-.2v-.3h.2z" fill-rule="evenodd"/>
<path d="M110 115.7l.3-.2v.7h.3v.2h-.3v1.3l.3 .1 .1 .2h-.5l-.2-.1v-1.5h-.3v-.2h.3z" fill-rule="evenodd"/>
<path d="M120 109.1l2.2-.7 .1 .3-2.2 .7z" fill-rule="evenodd"/>
<path d="M120 107.8l.1-.1 2.2 .7-.1 .3-2.2-.8z" fill-rule="evenodd"/>
<path d="M120.1 118.6l2.2 .7-.1 .3-2.2-.7z" fill-rule="evenodd"/>
<path d="M132.4 104.9l.9-.2a.89 .89 0 0 1 .2 1 .89 .89 0 0 1-.7 .6l-.1 .1h.9v.3h-1.3v-.3l.3-.3a1.1 1.1 0 0 0 .7-.9l-.4-.3-.3 .3v.1l-.3-.1z" fill-rule="evenodd"/>
<path d="M163 100.8l2.3-.7v.3l-2.2 .7z" fill-rule="evenodd"/>
<path d="M43.6 130.2h.2v.3l.3-.4 .4 .1-.1 .4-.4-.1-.1 .3v1.3h-.3z" fill-rule="evenodd"/>
<path d="M89.4 137.4l.1-.1 2.2 .8-.1 .2-2.2-.7z" fill-rule="evenodd"/>
<path d="M89.4 138.9l2.2-.8 .1 .2-2.2 .8z" fill-rule="evenodd"/>
<path d="M97.9 136.9l.3-.2v.7h.3v.4h-.3v1.2h.3l.1 .3h-.6l-.1-.2v-1.3h-.3v-.4h.3z" fill-rule="evenodd"/>
<path d="M100.8 119.3l2.2 .8v.2l-2.2-.7z" fill-rule="evenodd"/>
<path d="M102 138.8l.4-.4h.5l.4 .5h-.3a.5 .5 0 0 0-.7-.2 .5 .5 0 0 0-.1 .7l.1 .4 .1 .1 .6-.1v-.3l.3 .1-.4 .4h-.7l-.3-.5z" fill-rule="evenodd"/>
<path d="M110.2 138.1l2.2 .8v.2l-2.3-.8z" fill-rule="evenodd"/>
<path d="M110.1 138.1l2.3-.8v.3l-2.2 .7z" fill-rule="evenodd"/>
<path d="M120 120.1l2.2-.8 .1 .3-2.2 .7z" fill-rule="evenodd"/>
<path d="M120 121.1l.1-.1 2.2 .7-.1 .3-2.2-.8z" fill-rule="evenodd"/>
<path d="M120 122.4l2.2-.7 .1 .3-2.2 .7z" fill-rule="evenodd"/>
<path d="M126.3 137.4l.1-.1 2.2 .8-.1 .2-2.2-.7z" fill-rule="evenodd"/>
<path d="M126.3 138.9l2.2-.8 .1 .2-2.2 .8z" fill-rule="evenodd"/>
<path d="M127.9 124.4l.3-.2h.5l.2 .2a1.05 1.05 0 0 1-.5 1.3l-.3 .2h1v.3h-1.3l.2-.6 .8-.6-.1-.5-.3-.1-.3 .1v.3l-.3-.1z" fill-rule="evenodd"/>
<path d="M131 119.8l.3-.2v.7h.3v.4h-.3v1.2h.3l.1 .3h-.6l-.1-.2v-1.3h-.3v-.4h.3z" fill-rule="evenodd"/>
<path d="M131.3 136.9l.4-.2v.7h.3v.4h-.3v1.1l.3 .1v.3h-.5l-.2-.4v-1.1h-.2z" fill-rule="evenodd"/>
<path d="M133.6 121.3h.2v.7h.8v-.7h.3v1.6h-.3v-.7h-.8v.7h-.2z" fill-rule="evenodd"/>
<path d="M137.2 121.7l2.2 .7-.1 .3-2.2-.7z" fill-rule="evenodd"/>
<path d="M137.1 121.7l2.2-.7 .1 .2-2.2 .8z" fill-rule="evenodd"/>
<path d="M137.2 138.1l2.2 .8-.1 .2-2.2-.8z" fill-rule="evenodd"/>
<path d="M137.1 138.1l2.2-.8 .1 .1v.2l-2.2 .7z" fill-rule="evenodd"/>
<path d="M128.4 144.2l.7-.1 .4 .2v.6l-1 .9h1v.2h-1.3l.2-.5 .5-.3a.59 .59 0 0 0 .3-.8 .41 .41 0 0 0-.7 0v.3l-.2-.1z" fill-rule="evenodd"/>
<path d="M134.1 138.4h.2v.7h.8v-.7h.3v1.6h-.3v-.7h-.8v.7h-.2z" fill-rule="evenodd"/>
<path d="M101.5 195.2h.4l1 2.9 1.1-2.9h.3l-1.3 3.4h-.2z" fill-rule="evenodd"/>
<path d="M43 203.6l3.2 .9-.1 .3-3.2-.9z" fill-rule="evenodd"/>
<path d="M42.9 205.3l3.2-.8 .1 .3-3.2 .9z" fill-rule="evenodd"/>
<path d="M60.6 205.1l3.2 .9v.2v.1l-3.3-.8z" fill-rule="evenodd"/>
<path d="M60.5 205.1l3.3-.8v.2v.1l-3.2 .9z" fill-rule="evenodd"/>
<path d="M153.6 203.8l3.2 .8-.1 .3-3.2-.9z" fill-rule="evenodd"/>
<path d="M153.5 205.5l3.2-.9 .1 .3-3.2 .8z" fill-rule="evenodd"/>
<path d="M171.9 204.5l3.2 .9v.2l-.1 .1-3.2-.9z" fill-rule="evenodd"/>
<path d="M171.8 204.5l3.2-.9 .1 .2v.2l-3.2 .8z" fill-rule="evenodd"/>
<path d="M43.4 236.1l3.3 .8-.1 .3-3.3-.9z" fill-rule="evenodd"/>
<path d="M43.3 237.7l3.3-.8 .1 .3-3.3 .8z" fill-rule="evenodd"/>
<path d="M60.7 237.2l3.2 .8v.2l-.1 .1-3.2-.9z" fill-rule="evenodd"/>
<path d="M60.6 237.2l3.2-.9 .1 .1v.2l-3.2 .8z" fill-rule="evenodd"/>
<path d="M103.9 231.8h.3l1 2.9 1.1-2.9h.4l-1.3 3.4h-.3z" fill-rule="evenodd"/>
<path d="M153.6 237l3.2 .8-.1 .3-3.2-.9z" fill-rule="evenodd"/>
<path d="M153.5 238.7l3.2-.9 .1 .3-3.2 .8z" fill-rule="evenodd"/>
<path d="M171.5 237.2l3.3 .8v.2l-.1 .1-3.3-.8z" fill-rule="evenodd"/>
<path d="M171.4 237.2l3.3-.9 .1 .1v.2l-3.3 .9z" fill-rule="evenodd"/>
</g>
<g font-size="4.9">
<text x="15.6" y="20.2">10.0 TIMING CHARACTERISTICS</text>
<text x="17.2" y="165.8">11.0 VOLTAGE SEQUENCING</text>
<text x="112.5" y="267.9">LM4229</text>
</g>
<g font-size="4.2">
<text x="94.8" y="46">t</text>
<text x="100.6" y="46">, t</text>
</g>
<g font-size="3.9">
<text x="17.5" y="36">C/D Set up time</text>
<text x="43.4" y="30.6">Item</text>
<text x="92" y="30.6">Symbol</text>
<text x="95.5" y="36">t</text>
<text x="128.3" y="30.6">Min.</text>
<text x="128.8" y="36">100</text>
<text x="148.6" y="30.6">Typ.</text>
<text x="152" y="36">-</text>
<text x="163.1" y="30.6">Max.</text>
<text x="166.7" y="36">-</text>
<text x="184.3" y="30.6">Unit</text>
<text x="185.6" y="36">nS</text>
<text x="17.5" y="40.8">C/D Hold time</text>
<text x="95.4" y="40.8">t</text>
<text x="129.9" y="40.8">10</text>
<text x="152" y="40.8">-</text>
<text x="166.7" y="40.8">-</text>
<text x="185.6" y="40.8">nS</text>
<text x="17.5" y="45.6">CE, RD, WR pulse width</text>
<text x="88.3" y="46">t</text>
<text x="129.9" y="45.6">80</text>
<text x="152" y="45.6">-</text>
<text x="166.7" y="45.6">-</text>
<text x="185.6" y="45.6">nS</text>
<text x="17.5" y="50.9">Data setup time</text>
<text x="96.5" y="50.9">t</text>
<text x="129.9" y="50.9">80</text>
<text x="152" y="50.9">-</text>
<text x="166.7" y="50.9">-</text>
<text x="185.6" y="50.9">nS</text>
<text x="17.5" y="55.7">Data hold time</text>
<text x="96.4" y="55.7">t</text>
<text x="129.9" y="55.7">40</text>
<text x="152" y="55.7">-</text>
<text x="166.7" y="55.7">-</text>
<text x="185.6" y="55.7">nS</text>
<text x="17.5" y="60.5">access time</text>
<text x="17.5" y="65.4">Output hold time</text>
<text x="95.5" y="60.5">t</text>
<text x="96.4" y="65.4">t</text>
<text x="129.9" y="65.4">10</text>
<text x="131.4" y="60.5">-</text>
<text x="152" y="60.5">-</text>
<text x="152" y="65.4">-</text>
<text x="164.1" y="60.5">150</text>
<text x="165.2" y="65.4">50</text>
<text x="185.6" y="60.5">nS</text>
<text x="185.6" y="65.4">nS</text>
<text x="17.2" y="175.3">Always observe the following power supply ON/OFF sequence. Failure to so may cause latch up of</text>
<text x="17.2" y="179.8">CMOS LSI circuits or DC induced damage to LC panel.</text>
<text x="171.8" y="268.2">5</text>
<text x="183.2" y="268.2">8</text>
<text x="199.9" y="268.2">C</text>
</g>
<g font-size="3.2">
<text x="96" y="46">RD</text>
<text x="104.1" y="46">WR</text>
</g>
<g font-size="2.8">
<text x="96.6" y="36">CDS</text>
<text x="96.5" y="40.8">CDH</text>
<text x="89.4" y="46">DS,</text>
<text x="97.6" y="50.9">DS</text>
<text x="97.5" y="55.7">DH</text>
<text x="96.6" y="60.5">ACC</text>
<text x="97.5" y="65.4">OH</text>
<text x="70.4" y="264.8">DWG. NO.</text>
<text x="160.3" y="268.1">SHEET</text>
<text x="177.6" y="268.1">OF</text>
<text x="192.3" y="264.8">REV.</text>
</g>
</svg>
